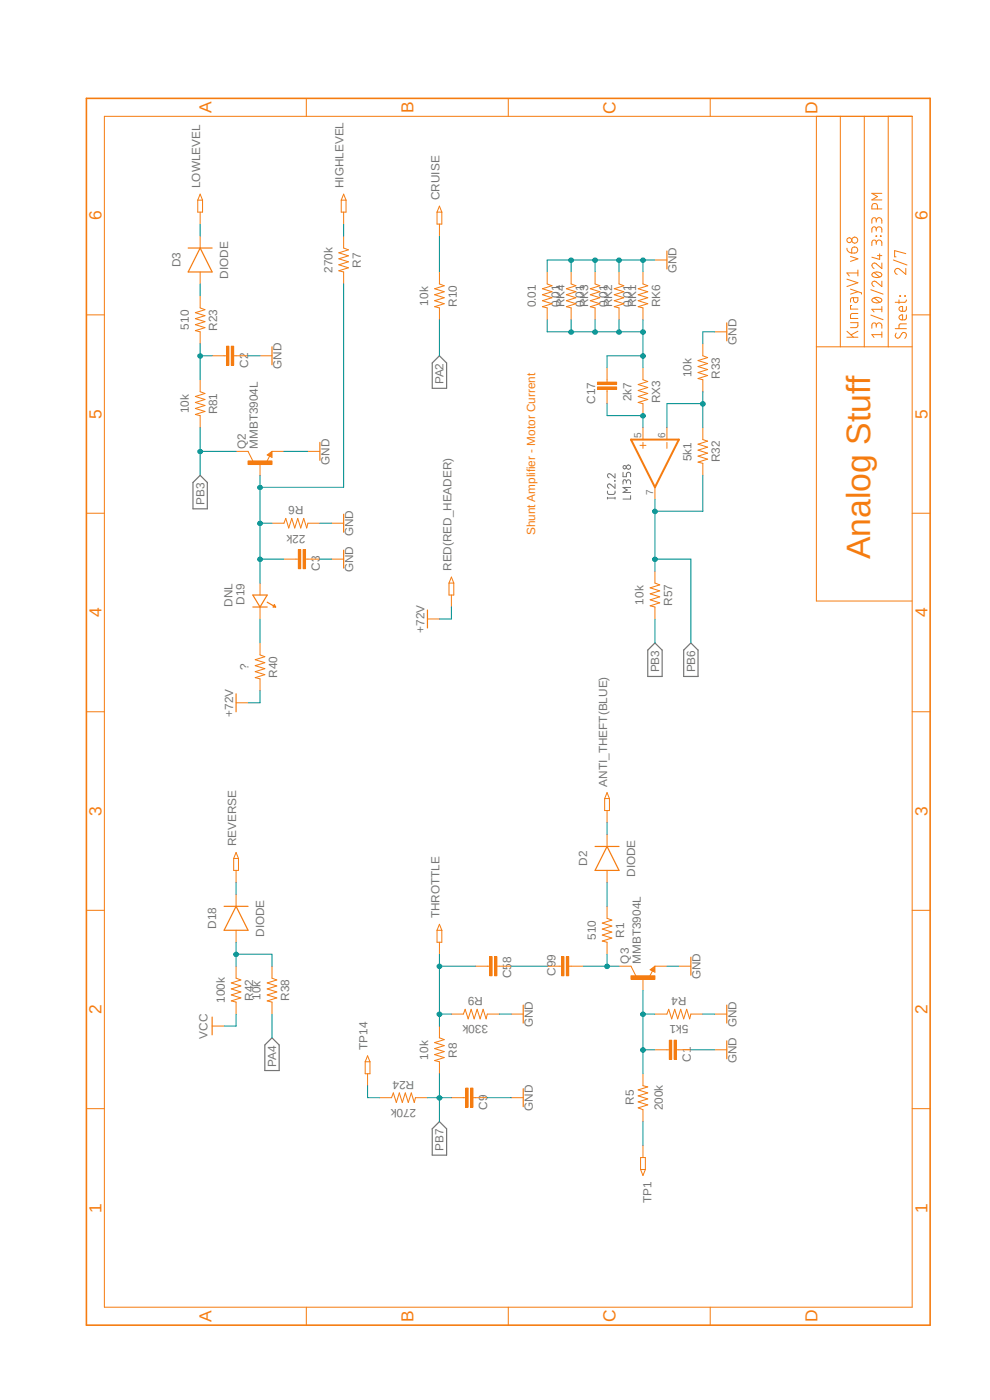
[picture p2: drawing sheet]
<svg xmlns="http://www.w3.org/2000/svg" width="210mm" height="297mm" viewBox="0 0 210 297" stroke-linecap="round" stroke-linejoin="round" font-family="sans-serif">
<path d="M18 20.5l179.9 261.2M197.9 20.5l-179.9 261.2" fill="none" stroke="#fff" stroke-width=".21"/>
<g fill="none" stroke="#757575" stroke-width=".21">
<path d="M128.9 104.2v.5l.3 .2 1.1-.1 .2-.6M128.9 105.7h1.6M128.9 105.5v.4M130.4 102l.1 .1zM130.5 102.7v.9l-.9-.8a.45 .45 0 0 0-.7 .1 .45 .45 0 0 0 .3 .7M130.5 100.5v.9l-.9-.8a.44 .44 0 0 0-.7 .2 .44 .44 0 0 0 .3 .6M130.5 105.5v.4M132.2 100.2v.9h.7v-.7l.3-.2 .5 .2 .1 .7M132.9 102.2a.45 .45 0 0 1 .3-.4 .45 .45 0 0 1 .5 .2l.1 .7M132.9 102.5a.58 .58 0 0 0-.4-.7l-.3 .2v.7M133.8 105.2v.7h-1.6M133.8 103.4h-1.6l.9 .6-.9 .5h1.6"/>
<circle cx="132.5" cy="99.1" r=".34"/>
<circle cx="133.3" cy="99.1" r=".46"/>
</g>
<path d="M93.2 75.5l1.5 1.5v5.4h-3v-5.4zM42.5 100.8l1.5 1.6v5.5h-3.1v-5.5zM137.4 137.9l1.5-1.5 1.6 1.5v5.6h-3.1zM146.6 136.4l1.5 1.5v5.6h-3.1v-5.6zM57.7 220.2l1.5 1.5v5.4h-3v-5.4zM93.2 238l1.5 1.5v5.6h-3v-5.6z" fill="none" stroke="#757575" stroke-width=".25"/>
<g fill="none" stroke="#f57c10" stroke-width=".21">
<path d="M22.1 24.7h171.4v252.6h-171.4zM65 20.9v3.8M107.8 20.9v3.8M150.7 20.9v3.8M173.2 24.7v102.8h20.3M178.3 24.7v48.9M183.3 24.7v48.9M188.4 24.7v48.9M179.7 52.7a1.01 1.01 0 0 0 1 1M179.7 59.2l2.3 .8-2.3 .8M180.4 54.4l1.6 .5-1.6 .6M180.8 52.5a.66 .66 0 0 1 1.1 .3 .66 .66 0 0 1-.6 .9h-.6v-.8z"/>
<path d="M182 57.3v1.2M182 57.9h-2.3l.5 .6M185.3 57.9a1.31 1.31 0 0 1 1.8 .4l-.1 .2a1.32 1.32 0 0 1-2-.2zM185.4 57.8l1.2 1M185.8 50l.2 .2zM185.9 51.5a.59 .59 0 0 1 .6-.6 .59 .59 0 0 1 .6 .6v.6M185.9 48.7a.59 .59 0 0 1 .6-.6 .59 .59 0 0 1 .6 .6v.6M185.9 46.8a.59 .59 0 0 1 .6-.6 .59 .59 0 0 1 .6 .6v.6M185.9 51.9v-.5a.47 .47 0 0 0-.5-.5 .47 .47 0 0 0-.4 .5v.7M185.9 49v-.4a.47 .47 0 0 0-.5-.5 .47 .47 0 0 0-.4 .5v.7M185.9 47.1v-.4a.47 .47 0 0 0-.5-.5 .47 .47 0 0 0-.4 .5v.7M186.1 44.3v-.6a.59 .59 0 0 0-.6-.5 .59 .59 0 0 0-.5 .5v.6h2.1"/>
<path d="M186.1 54.2h1M186.6 53.8v1.2l-1.6-.4M186.8 50l.1 .2zM187.1 59.6v1.2l-1.2-1a.55 .55 0 0 0-.8 0 .55 .55 0 0 0 .1 .9l.2 .1M187.1 55.8v1.2l-1.2-1a.58 .58 0 0 0-.9 .2 .58 .58 0 0 0 .4 .8M187.1 41h-2.1l1.1 .7-1.1 .7h2.1M189.5 55.2l2.9 1M192.2 56.9v1.3l-1.4-1.1a.63 .63 0 0 0-1 .2 .63 .63 0 0 0 .5 .9M192.2 53.8l-2.4-.6v1.3h.3M18.3 66.8h3.8M136.4 78v2.6l1 .3-2 .7 2 .6-2 .6 2 .7-2 .6 2 .7-2 .6 1 .2v2.6M149.1 72.9v2.6l1 .4-2 .6 2 .6-2 .7 2 .6-2 .6 2 .7-2 .6 1 .3v2.5"/>
<path d="M151.6 70.4h2.6M173.2 73.6h20.3M179.7 71.5h2.3M179.7 70.3l1.4 1.2M180.4 68.5h1.6l-.1 .8-.1 .1-1.4 .1M180.4 61.3l2.4 .8v.3M180.7 64.8h-.3v.8h1.6M181.1 63.2v.6a.47 .47 0 0 0 .4 .4 .47 .47 0 0 0 .5-.4v-.6h-1.2l-.3 .2-.1 .7M182 66.5h-1.2l-.4 .4v.7h1.6M182 70.3l-1.4 .7M182 61.9l-1.6 .5M184.7 66.8l2.6 1"/>
<path d="M184.7 61.5l2.6 .9M185.1 63.4a1.28 1.28 0 0 1 2 .3l-.1 .1a1.32 1.32 0 0 1-2-.1zM185.4 63.2l1.2 .9M185.9 69a.59 .59 0 0 1 .6-.5 .59 .59 0 0 1 .6 .5v.6M185.9 69.4v-.4a.47 .47 0 0 0-.5-.5 .47 .47 0 0 0-.4 .5v.6M187.1 71h-2.1l.4 .6M187.1 65v1.2M187.1 70.4v1.2M187.1 65.6h-2.1l.4 .6M189.9 69.7h2.4M190.1 70.7a.59 .59 0 0 0-.1 .7 .59 .59 0 0 0 .7 .3 1.79 1.79 0 0 1 1-1.2 .66 .66 0 0 1 .6 .6 .66 .66 0 0 1-.4 .7M190.7 63.6v.8"/>
<path d="M190.9 62.7l.2 .2zM191.9 62.7l.2 .2zM192.3 68.7h-1.4l-.2 .4v.6M192.3 66.8v.7l-.2 .3a1.17 1.17 0 0 1-1.3-.2 .56 .56 0 0 1 .1-.6 .56 .56 0 0 1 .6-.2v1.1M192.3 65v.7l-.2 .3a1.09 1.09 0 0 1-1.4-.3 .57 .57 0 0 1 .8-.7v1M192.3 63.6l-.2 .5h-2.2M193.5 66.8h3.8M135.8 94.5h1.2M136.4 90.7v2.6M136.4 93.9v1.2M141.5 90.7v2.6M141.5 93.9v1.2"/>
<path d="M149.1 90.7v2.6l1 .3-2 .6 2 .7-2 .6 2 .6-2 .7 2 .6-2 .6 1 .3v2.5M18.3 108.9h3.8M138.9 103.4v2.5M193.5 108.9h3.8M138.9 121.2v2.5l1.1 .4-2.1 .6 2.1 .6-2.1 .7 2.1 .6-2.1 .7 2.1 .6-2.1 .6 1 .3v2.5M18.3 151h3.8M193.5 151h3.8M18.3 193.1h3.8M193.5 193.1h3.8M18.3 235.2h3.8M193.5 235.2h3.8M65 277.3v3.8"/>
<path d="M107.8 277.3v3.8M150.7 277.3v3.8"/>
<circle cx="180.2" cy="50.9" r=".51"/>
<circle cx="181.3" cy="50.9" r=".64"/>
</g>
<path d="M18.3 20.9h179v260.2h-179z" fill="none" stroke="#f57c10" stroke-width=".34"/>
<path d="M133.9 93.3h10.1l-5.1 10.1z" fill="none" stroke="#f57c10" stroke-width=".42"/>
<path d="M154.2 68.5v3.8" fill="none" stroke="#f57c10" stroke-width=".25"/>
<path d="M126.7 81.1h4.1v.5h-4.1z" fill-rule="evenodd" fill="#f57c10"/>
<path d="M126.7 81.1h4.1v.5h-4.1z" fill="none" stroke="#f57c10" stroke-width=".21"/>
<path d="M126.7 82.1h4.1v.5h-4.1z" fill-rule="evenodd" fill="#f57c10"/>
<g fill="none" stroke="#f57c10" stroke-width=".21">
<path d="M42 42.5v2.5h1v-2.5M42 42.5h1M42 42.5l.5-1.3 .5 1.3M42.5 45v2.5M42.5 50.1v2.5M42.5 57.7v2.5M92.7 45v2.5h1v-2.5M92.7 45h1M92.7 45l.5-1.3 .5 1.3M93.2 57.7v2.5l1 .4-2 .7 2 .6-2 .6 2 .7-2 .6 2 .6-2 .7 1 .2v2.6M93.2 47.5v2.6M42.5 62.8v2.5l1 .4-2.1 .6 2.1 .7-2.1 .6 2.1 .6-2.1 .7 2.1 .6-2.1 .6 1.1 .3v2.5"/>
<path d="M128.8 78v3.1M126.7 82.1h4.1v.5h-4.1zM128.8 82.6v3"/>
</g>
<path d="M39.9 52.6h5.1M42.5 52.6l2.5 5.1h-5.1z" fill="none" stroke="#f57c10" stroke-width=".25"/>
<path d="M49.1 73.4h.5v4.1h-.5z" fill-rule="evenodd" fill="#f57c10"/>
<path d="M49.1 73.4h.5v4.1h-.5z" fill="none" stroke="#f57c10" stroke-width=".21"/>
<path d="M48 73.4h.6v4.1h-.6z" fill-rule="evenodd" fill="#f57c10"/>
<path d="M45 75.5h3M48 73.4h.6v4.1h-.6zM49.6 75.5h3M55.2 75.5h2.5M42.5 80.6v2.5l1 .4-2.1 .6 2.1 .7-2.1 .6 2.1 .6-2.1 .7 2.1 .6-2.1 .6 1.1 .3v2.5M52.6 95.8l1 2M56.7 96.5l1-.7v1.2zM57.2 96.8l-.6 1.2" fill="none" stroke="#f57c10" stroke-width=".21"/>
<path d="M57.7 73.6v3.8M57.2 96.5l.2-.1v.4l-.5-.3 .7-.5v.8" fill="none" stroke="#f57c10" stroke-width=".25"/>
<path d="M52.6 97.8h5.1v.8h-5.1z" fill-rule="evenodd" fill="#f57c10"/>
<path d="M50.1 95.8h2.5M52.6 97.8h5.1v.8h-5.1zM55.2 98.3v2.5M57.7 95.8h2.5M65.3 95.8h2.6M57.7 111h2.5l.4-1 .7 2 .6-2 .6 2 .7-2 .6 2 .6-2 .7 2 .2-1h2.6M70.4 111h2.5" fill="none" stroke="#f57c10" stroke-width=".21"/>
<path d="M67.9 93.9v3.8M72.9 109.1v3.8" fill="none" stroke="#f57c10" stroke-width=".25"/>
<path d="M64.3 116.6h.5v4h-.5z" fill-rule="evenodd" fill="#f57c10"/>
<path d="M64.3 116.6h.5v4h-.5z" fill="none" stroke="#f57c10" stroke-width=".21"/>
<path d="M63.3 116.6h.5v4h-.5z" fill-rule="evenodd" fill="#f57c10"/>
<g fill="none" stroke="#f57c10" stroke-width=".21">
<path d="M72.4 42.5v2.5h1v-2.5M72.4 42.5h1M72.4 42.5l.5-1.3 .5 1.3M72.9 50.1v2.5l1 .4-2 .6 2 .7-2 .6 2 .6-2 .7 2 .6-2 .6 1 .3v2.5M72.9 45v2.5M116.1 57.7v2.5l1 .4-2 .7 2 .6-2 .6 2 .7-2 .6 2 .6-2 .7 1 .2v2.6M121.2 57.7v2.5l1 .4-2.1 .7 2.1 .6-2.1 .6 2.1 .7-2.1 .6 2.1 .6-2.1 .7 1.1 .2v2.6M126.2 57.7v2.5l1.1 .4-2.1 .7 2.1 .6-2.1 .6 2.1 .7-2.1 .6 2.1 .6-2.1 .7 1 .2v2.6M131.3 57.7v2.5l1 .4-2 .7 2 .6-2 .6 2 .7-2 .6 2 .6-2 .7 1 .2v2.6M136.4 57.7v2.5l1 .4-2 .7 2 .6-2 .6 2 .7-2 .6 2 .6-2 .7 1 .2v2.6M138.9 55.2h2.6M60.2 118.6h3.1"/>
<path d="M63.3 116.6h.5v4h-.5zM64.8 118.6h3.1M70.4 118.6h2.5M55.2 123.7v2.5M55.2 128.8v2.5M55.2 136.4v2.5l1 .4-2.1 .7 2.1 .6-2.1 .6 2.1 .7-2.1 .6 2.1 .6-2.1 .7 1.1 .2v2.6M90.7 131.3h2.5M95.2 123.7v2.5h1.1v-2.5M95.2 123.7h1.1M95.2 123.7l.6-1.3 .5 1.3M95.8 126.2v2.6M50.1 149.1h2.5"/>
<path d="M128.3 169.4v2.6h1v-2.6M128.3 169.4h1M128.3 169.4l.5-1.3 .5 1.3M128.8 172v2.5M128.8 177v2.6M49.6 182.1v2.6h1v-2.6M49.6 182.1h1M49.6 182.1l.5-1.3 .5 1.3M50.1 184.7v2.5M50.1 189.7v2.6M50.1 197.4v2.5M128.8 184.7v2.5"/>
<path d="M128.8 192.3v2.5l1 .4-2 .6 2 .7-2 .6 2 .6-2 .7 2 .6-2 .6 1 .3v2.5M45 217.7h2.5M50.1 205v2.5l1 .4-2 .6 2 .7-2 .6 2 .6-2 .7 2 .6-2 .6 1 .3v2.5M57.7 205v2.5l1 .4-2 .6 2 .7-2 .6 2 .6-2 .7 2 .6-2 .6 1 .3v2.5M133.9 205l1 2M137.9 205.7l1-.7v1.2zM138.4 206l-.6 1.2"/>
</g>
<g fill="none" stroke="#f57c10" stroke-width=".25">
<path d="M141.5 53.3v3.8M72.9 116.7v3.8M53.6 126.2h3.1l-1.5 2.6zM53.6 128.8h3.1M56.7 127.8l1.8 1M58.2 128.3l.3 .5h-.5zM90.7 129.4v3.8M50.1 147.2v3.8M126.2 179.6h5.1M128.8 179.6l2.5 5.1h-5.1zM47.5 192.3h5.1M50.1 192.3l2.5 5.1h-5.1z"/>
<path d="M45 215.8v3.7M138.4 205.7l.3-.1v.4l-.5-.3 .6-.5v.8"/>
</g>
<path d="M133.9 207h5v.8h-5z" fill-rule="evenodd" fill="#f57c10"/>
<path d="M131.3 205h2.6M133.9 207h5v.8h-5zM136.4 207.5v2.6M138.9 205h2.6M138.9 215.1h2.6l.4-1 .6 2.1 .6-2.1 .7 2.1 .6-2.1 .6 2.1 .7-2.1 .6 2.1 .3-1.1h2.5M144 205h2.6" fill="none" stroke="#f57c10" stroke-width=".21"/>
<path d="M146.6 203.1v3.8" fill="none" stroke="#f57c10" stroke-width=".25"/>
<path d="M143 220.7h.5v4h-.5z" fill-rule="evenodd" fill="#f57c10"/>
<path d="M143 220.7h.5v4h-.5z" fill="none" stroke="#f57c10" stroke-width=".21"/>
<path d="M142 220.7h.5v4h-.5z" fill-rule="evenodd" fill="#f57c10"/>
<path d="M151.6 215.1h2.6M136.4 227.8v2.5l1 .3-2 .6 2 .7-2 .6 2 .6-2 .7 2 .6-2 .6 1 .4v2.6M138.9 222.7h3.1M142 220.7h.5v4h-.5zM143.5 222.7h3.1M151.6 222.7h2.6M135.9 248.1v-2.5h1v2.5M135.9 248.1h1M135.9 248.1l.5 1.3 .5-1.3M136.4 243v2.6" fill="none" stroke="#f57c10" stroke-width=".21"/>
<path d="M154.2 213.2v3.8M154.2 220.8v3.8" fill="none" stroke="#f57c10" stroke-width=".25"/>
<path d="M119.1 202.9h.5v4.1h-.5z" fill-rule="evenodd" fill="#f57c10"/>
<path d="M119.1 202.9h.5v4.1h-.5z" fill="none" stroke="#f57c10" stroke-width=".21"/>
<path d="M120.1 202.9h.5v4.1h-.5z" fill-rule="evenodd" fill="#f57c10"/>
<path d="M116.1 205h3M120.1 202.9h.5v4.1h-.5zM120.6 205h3.1" fill="none" stroke="#f57c10" stroke-width=".21"/>
<path d="M104.9 202.9h.5v4.1h-.5z" fill-rule="evenodd" fill="#f57c10"/>
<path d="M104.9 202.9h.5v4.1h-.5z" fill="none" stroke="#f57c10" stroke-width=".21"/>
<path d="M103.9 202.9h.5v4.1h-.5z" fill-rule="evenodd" fill="#f57c10"/>
<path d="M92.7 197.4v2.5h1v-2.5M92.7 197.4h1M92.7 197.4l.5-1.3 .5 1.3M93.2 199.9v2.5M93.2 217.7v2.5l1 .4-2 .6 2 .6-2 .7 2 .6-2 .6 2 .7-2 .6 1 .3v2.5M95.8 215.1h2.5l.4-1 .6 2.1 .6-2.1 .7 2.1 .6-2.1 .7 2.1 .6-2.1 .6 2.1 .3-1.1h2.5M100.8 205h3.1M103.9 202.9h.5v4.1h-.5zM105.4 205h3.1M108.5 215.1h2.5" fill="none" stroke="#f57c10" stroke-width=".21"/>
<path d="M111 213.2v3.8" fill="none" stroke="#f57c10" stroke-width=".25"/>
<path d="M99.8 230.8h.5v4.1h-.5z" fill-rule="evenodd" fill="#f57c10"/>
<path d="M99.8 230.8h.5v4.1h-.5z" fill="none" stroke="#f57c10" stroke-width=".21"/>
<path d="M98.8 230.8h.5v4.1h-.5z" fill-rule="evenodd" fill="#f57c10"/>
<path d="M77.5 225.3v2.5h1v-2.5M77.5 225.3h1M77.5 225.3l.5-1.3 .5 1.3M78 227.8v2.5M80.5 232.9h2.6l.3-1 .7 2 .6-2 .6 2 .7-2 .6 2 .6-2 .7 2 .2-1h2.6M95.8 232.9h3M98.8 230.8h.5v4.1h-.5zM100.3 232.9h3.1M108.5 232.9h2.5" fill="none" stroke="#f57c10" stroke-width=".21"/>
<path d="M111 231v3.8" fill="none" stroke="#f57c10" stroke-width=".25"/>
<path d="M138.9 105.9v2.6M146.6 118.6h-7.7v2.6" fill="none" stroke="#009292" stroke-width=".21"/>
<circle cx="139" cy="118.7" r=".49" fill="#009292"/>
<g fill="none" stroke="#009292" stroke-width=".21">
<path d="M149.1 100.8v7.7h-10.2v10.1"/>
<circle cx="139" cy="118.7" r=".49"/>
</g>
<circle cx="139" cy="108.5" r=".49" fill="#009292"/>
<g fill="none" stroke="#009292" stroke-width=".21">
<path d="M149.1 83.1v7.6M149.1 85.6h-7.6v5.1M146.6 118.6v17.8"/>
<circle cx="139" cy="108.5" r=".49"/>
</g>
<circle cx="149.1" cy="85.7" r=".49" fill="#009292"/>
<g fill="none" stroke="#009292" stroke-width=".21">
<path d="M128.8 88.2h7.6v2.5"/>
<circle cx="149.1" cy="85.7" r=".49"/>
</g>
<circle cx="136.4" cy="88.2" r=".49" fill="#009292"/>
<g fill="none" stroke="#009292" stroke-width=".21">
<path d="M121.2 55.2v2.5M136.4 55.2v2.5M138.9 55.2h-22.8v2.5M52.6 75.5h2.6M151.6 70.4h-2.5v2.5M60.2 95.8h5.1M128.8 85.6v2.6M67.9 111h2.5M67.9 118.6h2.5"/>
<circle cx="136.4" cy="88.2" r=".49"/>
</g>
<circle cx="121.2" cy="55.2" r=".49" fill="#009292"/>
<g fill="none" stroke="#009292" stroke-width=".21">
<path d="M126.2 55.2v2.5"/>
<circle cx="121.2" cy="55.2" r=".49"/>
</g>
<circle cx="126.3" cy="55.2" r=".49" fill="#009292"/>
<g fill="none" stroke="#009292" stroke-width=".21">
<path d="M131.3 55.2v2.5"/>
<circle cx="126.3" cy="55.2" r=".49"/>
</g>
<circle cx="131.3" cy="55.2" r=".49" fill="#009292"/>
<circle cx="131.3" cy="55.2" r=".49" fill="none" stroke="#009292" stroke-width=".21"/>
<circle cx="136.4" cy="55.2" r=".49" fill="#009292"/>
<g fill="none" stroke="#009292" stroke-width=".21">
<path d="M42.5 90.7v10.1M42.5 95.8h7.6M138.9 131.3v5.1M105.9 215.1h2.6M141.5 205h2.5M149.1 215.1h2.5M103.4 232.9h5.1M146.6 222.7h5"/>
<circle cx="136.4" cy="55.2" r=".49"/>
</g>
<circle cx="42.5" cy="95.8" r=".49" fill="#009292"/>
<g fill="none" stroke="#009292" stroke-width=".21">
<path d="M42.5 47.5v2.6M93.2 50.1v7.6M42.5 60.2v2.6M42.5 72.9v7.7M42.5 75.5h2.5M93.2 67.9v7.6"/>
<circle cx="42.5" cy="95.8" r=".49"/>
</g>
<circle cx="42.5" cy="75.5" r=".49" fill="#009292"/>
<g fill="none" stroke="#009292" stroke-width=".21">
<path d="M72.9 47.5v2.6M72.9 60.2v43.2h-17.7M55.2 100.8v22.9M55.2 111h2.5M55.2 118.6h5M55.2 131.3v5.1M95.8 128.8v2.5h-2.6M55.2 146.6v2.5h-2.6"/>
<circle cx="42.5" cy="75.5" r=".49"/>
</g>
<circle cx="55.2" cy="111" r=".49" fill="#009292"/>
<circle cx="55.2" cy="111" r=".49" fill="none" stroke="#009292" stroke-width=".21"/>
<circle cx="55.2" cy="118.7" r=".49" fill="#009292"/>
<circle cx="55.2" cy="118.7" r=".49" fill="none" stroke="#009292" stroke-width=".21"/>
<circle cx="55.2" cy="103.4" r=".49" fill="#009292"/>
<g fill="none" stroke="#009292" stroke-width=".21">
<path d="M50.1 187.2v2.5M50.1 199.9v5.1M50.1 202.4h7.6v2.6"/>
<circle cx="55.2" cy="103.4" r=".49"/>
</g>
<circle cx="50.1" cy="202.5" r=".49" fill="#009292"/>
<g fill="none" stroke="#009292" stroke-width=".21">
<path d="M116.1 67.9v2.5h20.3v7.6M136.4 75.5h-7.6v2.5M50.1 215.1v2.6h-2.6M57.7 215.1v5.1"/>
<circle cx="50.1" cy="202.5" r=".49"/>
</g>
<circle cx="136.4" cy="75.5" r=".49" fill="#009292"/>
<g fill="none" stroke="#009292" stroke-width=".21">
<path d="M136.4 67.9v2.5"/>
<circle cx="136.4" cy="75.5" r=".49"/>
</g>
<circle cx="136.4" cy="70.4" r=".49" fill="#009292"/>
<g fill="none" stroke="#009292" stroke-width=".21">
<path d="M131.3 67.9v2.5"/>
<circle cx="136.4" cy="70.4" r=".49"/>
</g>
<circle cx="131.3" cy="70.4" r=".49" fill="#009292"/>
<g fill="none" stroke="#009292" stroke-width=".21">
<path d="M126.2 67.9v2.5"/>
<circle cx="131.3" cy="70.4" r=".49"/>
</g>
<circle cx="126.3" cy="70.4" r=".49" fill="#009292"/>
<g fill="none" stroke="#009292" stroke-width=".21">
<path d="M121.2 67.9v2.5"/>
<circle cx="126.3" cy="70.4" r=".49"/>
</g>
<circle cx="121.2" cy="70.4" r=".49" fill="#009292"/>
<g fill="none" stroke="#009292" stroke-width=".21">
<path d="M128.8 174.5v2.5M128.8 187.2v5.1M123.7 205h7.6M128.8 202.4v2.6"/>
<circle cx="121.2" cy="70.4" r=".49"/>
</g>
<circle cx="128.8" cy="205" r=".49" fill="#009292"/>
<g fill="none" stroke="#009292" stroke-width=".21">
<path d="M136.4 210.1v17.7M136.4 222.7h2.5"/>
<circle cx="128.8" cy="205" r=".49"/>
</g>
<circle cx="136.4" cy="222.8" r=".49" fill="#009292"/>
<g fill="none" stroke="#009292" stroke-width=".21">
<path d="M136.4 215.1h2.5"/>
<circle cx="136.4" cy="222.8" r=".49"/>
</g>
<circle cx="136.4" cy="215.2" r=".49" fill="#009292"/>
<g fill="none" stroke="#009292" stroke-width=".21">
<path d="M93.2 227.8v10.2M93.2 232.9h2.6M136.4 238v5"/>
<circle cx="136.4" cy="215.2" r=".49"/>
</g>
<circle cx="93.2" cy="232.9" r=".49" fill="#009292"/>
<g fill="none" stroke="#009292" stroke-width=".21">
<path d="M93.2 202.4v15.3M93.2 215.1h2.6M93.2 205h7.6M90.7 232.9h2.5"/>
<circle cx="93.2" cy="232.9" r=".49"/>
</g>
<circle cx="93.2" cy="205" r=".49" fill="#009292"/>
<circle cx="93.2" cy="205" r=".49" fill="none" stroke="#009292" stroke-width=".21"/>
<circle cx="93.2" cy="215.2" r=".49" fill="#009292"/>
<g fill="none" stroke="#009292" stroke-width=".21">
<path d="M108.5 205h7.6M78 230.3v2.6h2.5"/>
<circle cx="93.2" cy="215.2" r=".49"/>
</g>
<text font-size="7.2" fill="#f57c10" x="184.6" y="118.6" transform="rotate(-90 184.6 118.6)">Analog Stuff</text>
<g font-size="3.7" fill="#f57c10">
<text x="44.9" y="24" transform="rotate(-90 44.9 24)">A</text>
<text x="87.7" y="24" transform="rotate(-90 87.7 24)">B</text>
<text x="130.6" y="24.1" transform="rotate(-90 130.6 24.1)">C</text>
<text x="173.4" y="24.1" transform="rotate(-90 173.4 24.1)">D</text>
<text x="21.5" y="46.7" transform="rotate(-90 21.5 46.7)">6</text>
<text x="196.7" y="46.7" transform="rotate(-90 196.7 46.7)">6</text>
<text x="21.5" y="88.9" transform="rotate(-90 21.5 88.9)">5</text>
<text x="196.7" y="88.9" transform="rotate(-90 196.7 88.9)">5</text>
<text x="21.5" y="131" transform="rotate(-90 21.5 131)">4</text>
<text x="196.7" y="131" transform="rotate(-90 196.7 131)">4</text>
<text x="21.5" y="173.1" transform="rotate(-90 21.5 173.1)">3</text>
<text x="196.7" y="173.1" transform="rotate(-90 196.7 173.1)">3</text>
<text x="21.5" y="215.2" transform="rotate(-90 21.5 215.2)">2</text>
<text x="196.7" y="215.2" transform="rotate(-90 196.7 215.2)">2</text>
<text x="21.5" y="257.3" transform="rotate(-90 21.5 257.3)">1</text>
<text x="196.7" y="257.3" transform="rotate(-90 196.7 257.3)">1</text>
<text x="44.9" y="280.5" transform="rotate(-90 44.9 280.5)">A</text>
<text x="87.7" y="280.5" transform="rotate(-90 87.7 280.5)">B</text>
<text x="130.6" y="280.5" transform="rotate(-90 130.6 280.5)">C</text>
<text x="173.4" y="280.5" transform="rotate(-90 173.4 280.5)">D</text>
</g>
<g font-size="2.5" fill="#757575">
<text x="42.5" y="39.9" transform="rotate(-90 42.5 39.9)">LOWLEVEL</text>
<text x="72.9" y="39.9" transform="rotate(-90 72.9 39.9)">HIGHLEVEL</text>
<text x="93.2" y="42.5" transform="rotate(-90 93.2 42.5)">CRUISE</text>
<text x="38.3" y="56.7" transform="rotate(-90 38.3 56.7)">D3</text>
<text x="48.4" y="59.1" transform="rotate(-90 48.4 59.1)">DIODE</text>
<text x="70.5" y="57.9" transform="rotate(-90 70.5 57.9)">270k</text>
<text x="76.6" y="56.8" transform="rotate(-90 76.6 56.8)">R7</text>
<text x="143.5" y="58" transform="rotate(-90 143.5 58)">GND</text>
<text x="90.8" y="64.8" transform="rotate(-90 90.8 64.8)">10k</text>
<text x="96.9" y="65.1" transform="rotate(-90 96.9 65.1)">R10</text>
<text x="113.7" y="65.2" transform="rotate(-90 113.7 65.2)">0.01</text>
<text x="118.7" y="65.2" transform="rotate(-90 118.7 65.2)">0.01</text>
<text x="119.7" y="65.2" transform="rotate(-90 119.7 65.2)">RK4</text>
<text x="123.8" y="65.2" transform="rotate(-90 123.8 65.2)">0.01</text>
<text x="124.8" y="65.2" transform="rotate(-90 124.8 65.2)">RK3</text>
<text x="128.9" y="65.2" transform="rotate(-90 128.9 65.2)">0.01</text>
<text x="129.9" y="65.2" transform="rotate(-90 129.9 65.2)">RK2</text>
<text x="134" y="65.2" transform="rotate(-90 134 65.2)">0.01</text>
<text x="135" y="65.2" transform="rotate(-90 135 65.2)">RK1</text>
<text x="140" y="65.2" transform="rotate(-90 140 65.2)">RK6</text>
<text x="40" y="69.9" transform="rotate(-90 40 69.9)">510</text>
<text x="46.1" y="70.1" transform="rotate(-90 46.1 70.1)">R23</text>
<text x="156.2" y="73.2" transform="rotate(-90 156.2 73.2)">GND</text>
<text x="52.6" y="78" transform="rotate(-90 52.6 78)">C2</text>
<text x="59.7" y="78.3" transform="rotate(-90 59.7 78.3)">GND</text>
<text x="94.1" y="81.5" transform="rotate(-90 94.1 81.5)">PA2</text>
<text x="146.7" y="80.1" transform="rotate(-90 146.7 80.1)">10k</text>
<text x="152.7" y="80.3" transform="rotate(-90 152.7 80.3)">R33</text>
<text x="40" y="87.7" transform="rotate(-90 40 87.7)">10k</text>
<text x="46.1" y="87.9" transform="rotate(-90 46.1 87.9)">R81</text>
<text x="126.2" y="85.6" transform="rotate(-90 126.2 85.6)">C17</text>
<text x="134" y="85.1" transform="rotate(-90 134 85.1)">2k7</text>
<text x="140" y="85.6" transform="rotate(-90 140 85.6)">RX3</text>
<text x="52.2" y="95.3" transform="rotate(-90 52.2 95.3)">Q2</text>
<text x="54.7" y="95.3" transform="rotate(-90 54.7 95.3)">MMBT3904L</text>
<text x="69.9" y="98.6" transform="rotate(-90 69.9 98.6)">GND</text>
<text x="146.7" y="97.8" transform="rotate(-90 146.7 97.8)">5k1</text>
<text x="152.7" y="98.1" transform="rotate(-90 152.7 98.1)">R32</text>
<text x="43.3" y="107.1" transform="rotate(-90 43.3 107.1)">PB3</text>
<text x="64.4" y="107.4" transform="rotate(-180 64.4 107.4)">R6</text>
<text x="64.8" y="113.4" transform="rotate(-180 64.8 113.4)">22k</text>
<text x="74.9" y="113.8" transform="rotate(-90 74.9 113.8)">GND</text>
<text x="67.9" y="121.2" transform="rotate(-90 67.9 121.2)">C3</text>
<text x="74.9" y="121.4" transform="rotate(-90 74.9 121.4)">GND</text>
<text x="95.8" y="121.2" transform="rotate(-90 95.8 121.2)">RED(RED_HEADER)</text>
<text x="49.3" y="128.7" transform="rotate(-90 49.3 128.7)">DNL</text>
<text x="51.9" y="128.3" transform="rotate(-90 51.9 128.3)">D19</text>
<text x="136.5" y="128.3" transform="rotate(-90 136.5 128.3)">10k</text>
<text x="142.6" y="128.5" transform="rotate(-90 142.6 128.5)">R57</text>
<text x="90" y="134.2" transform="rotate(-90 90 134.2)">+72V</text>
<text x="52.7" y="142.2" transform="rotate(-90 52.7 142.2)">?</text>
<text x="58.8" y="143.8" transform="rotate(-90 58.8 143.8)">R40</text>
<text x="139.8" y="142.7" transform="rotate(-90 139.8 142.7)">PB3</text>
<text x="147.4" y="142.7" transform="rotate(-90 147.4 142.7)">PB6</text>
<text x="49.4" y="152" transform="rotate(-90 49.4 152)">+72V</text>
<text x="128.8" y="166.9" transform="rotate(-90 128.8 166.9)">ANTI_THEFT(BLUE)</text>
<text x="50.1" y="179.6" transform="rotate(-90 50.1 179.6)">REVERSE</text>
<text x="124.6" y="183.7" transform="rotate(-90 124.6 183.7)">D2</text>
<text x="134.7" y="186.1" transform="rotate(-90 134.7 186.1)">DIODE</text>
<text x="45.9" y="197.1" transform="rotate(-90 45.9 197.1)">D18</text>
<text x="93.2" y="194.8" transform="rotate(-90 93.2 194.8)">THROTTLE</text>
<text x="56" y="198.8" transform="rotate(-90 56 198.8)">DIODE</text>
<text x="126.4" y="199.4" transform="rotate(-90 126.4 199.4)">510</text>
<text x="132.4" y="199" transform="rotate(-90 132.4 199)">R1</text>
<text x="108.5" y="207.5" transform="rotate(-90 108.5 207.5)">C58</text>
<text x="117.9" y="207" transform="rotate(-90 117.9 207)">C99</text>
<text x="133.4" y="204.4" transform="rotate(-90 133.4 204.4)">Q3</text>
<text x="135.9" y="204.4" transform="rotate(-90 135.9 204.4)">MMBT3904L</text>
<text x="148.6" y="207.8" transform="rotate(-90 148.6 207.8)">GND</text>
<text x="47.7" y="212.8" transform="rotate(-90 47.7 212.8)">100k</text>
<text x="53.7" y="212.3" transform="rotate(-90 53.7 212.3)">R42</text>
<text x="55.3" y="212.1" transform="rotate(-90 55.3 212.1)">10k</text>
<text x="61.3" y="212.3" transform="rotate(-90 61.3 212.3)">R38</text>
<text x="102.4" y="211.5" transform="rotate(-180 102.4 211.5)">R9</text>
<text x="145.6" y="211.5" transform="rotate(-180 145.6 211.5)">R4</text>
<text x="44" y="220.3" transform="rotate(-90 44 220.3)">VCC</text>
<text x="103.5" y="217.6" transform="rotate(-180 103.5 217.6)">330k</text>
<text x="113" y="217.9" transform="rotate(-90 113 217.9)">GND</text>
<text x="146" y="217.6" transform="rotate(-180 146 217.6)">5k1</text>
<text x="156.2" y="217.9" transform="rotate(-90 156.2 217.9)">GND</text>
<text x="58.6" y="226.3" transform="rotate(-90 58.6 226.3)">PA4</text>
<text x="78" y="222.7" transform="rotate(-90 78 222.7)">TP14</text>
<text x="90.8" y="224.8" transform="rotate(-90 90.8 224.8)">10k</text>
<text x="96.9" y="224.4" transform="rotate(-90 96.9 224.4)">R8</text>
<text x="146.6" y="225.3" transform="rotate(-90 146.6 225.3)">C1</text>
<text x="156.2" y="225.6" transform="rotate(-90 156.2 225.6)">GND</text>
<text x="87.9" y="229.2" transform="rotate(-180 87.9 229.2)">R24</text>
<text x="88.3" y="235.3" transform="rotate(-180 88.3 235.3)">270k</text>
<text x="103.4" y="235.4" transform="rotate(-90 103.4 235.4)">C9</text>
<text x="113" y="235.7" transform="rotate(-90 113 235.7)">GND</text>
<text x="134.5" y="234.4" transform="rotate(-90 134.5 234.4)">R5</text>
<text x="140.6" y="235.6" transform="rotate(-90 140.6 235.6)">200k</text>
<text x="94.1" y="244.2" transform="rotate(-90 94.1 244.2)">PB7</text>
<text x="138.2" y="255.2" transform="rotate(-90 138.2 255.2)">TP1</text>
</g>
<text font-size="2.5" fill="#f57c10" x="113.5" y="113.5" transform="rotate(-90 113.5 113.5)">Shunt Amplifier - Motor Current</text>
<g font-size="2.1" fill="#757575">
<text x="136" y="92.9" transform="rotate(-90 136 92.9)">5</text>
<text x="141.1" y="92.9" transform="rotate(-90 141.1 92.9)">6</text>
<text x="138.6" y="104.9" transform="rotate(-90 138.6 104.9)">7</text>
</g>
</svg>
